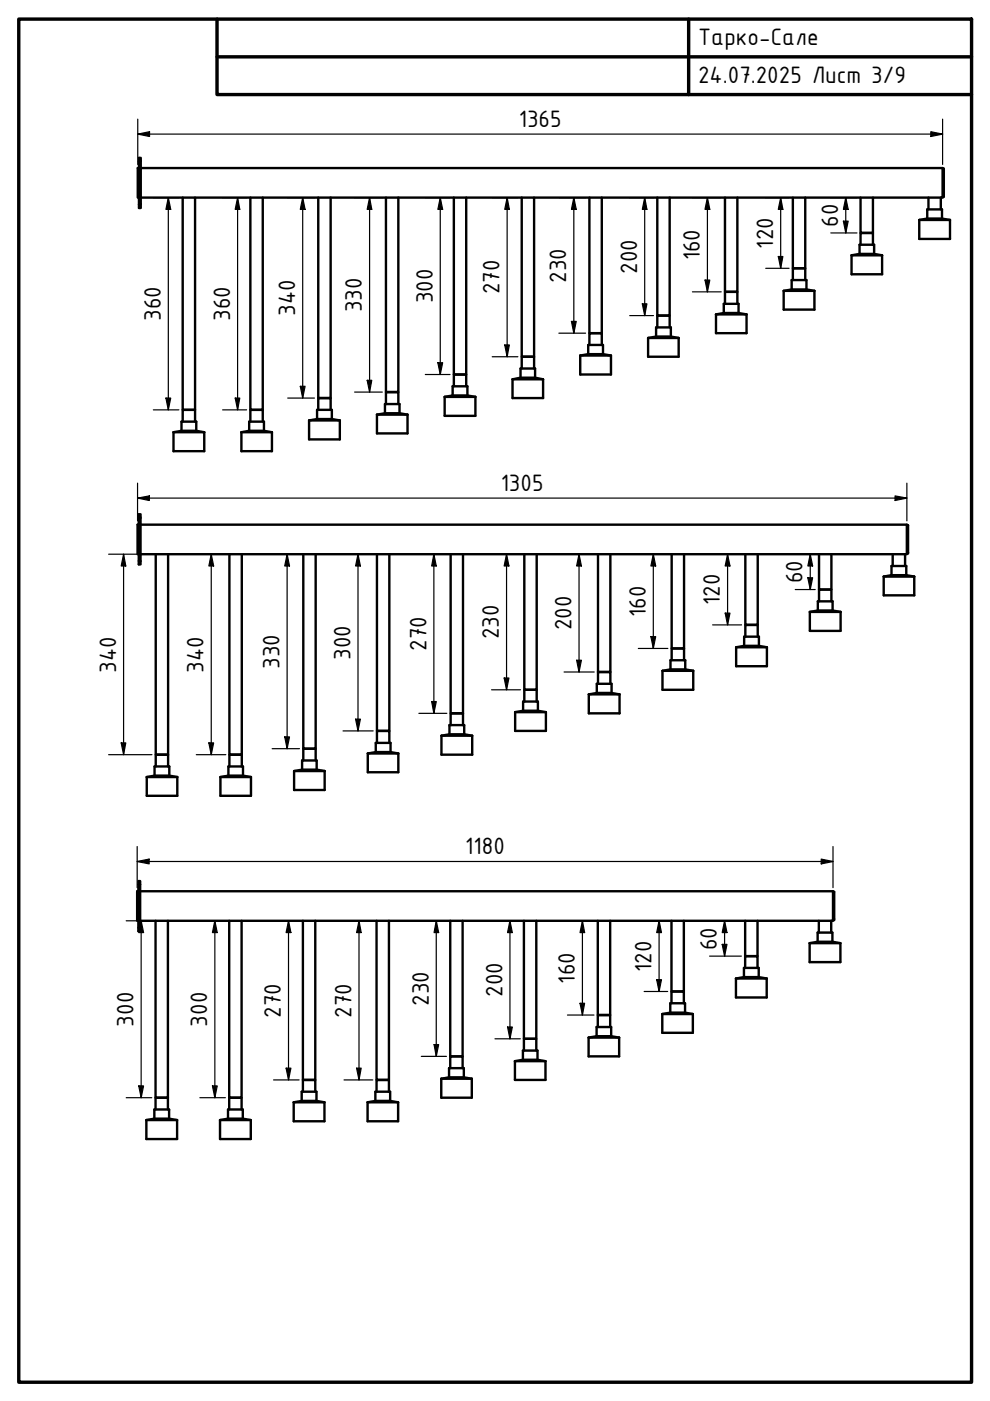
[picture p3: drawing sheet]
<svg xmlns="http://www.w3.org/2000/svg" width="210mm" height="297mm" viewBox="0 0 210 297" stroke-linecap="round" stroke-linejoin="round" font-family="sans-serif">
<!-- layer: Visible (ISO) -->
<g fill="none" stroke="#000" stroke-width=".51">
<path d="M29.5 35.6h-.3v6.3h.3M29.5 33.5h.3v10.6h-.3zM29.8 35.6h170.1v6.3h-170.1M199.9 35.8h.2v6h-.2M38.7 41.9v45h2.7v-45M53.1 41.9v45h2.6v-45M67.5 41.9v42.5h2.6v-42.5M81.8 41.9v41.2h2.7v-41.2M96.2 41.9v37.5h2.6v-37.5M110.6 41.9v33.7h2.6v-33.7M125 41.9v28.7h2.6v-28.7M139.4 41.9v25h2.6v-25"/>
<path d="M153.7 41.9v20h2.6v-20M168.1 59.4v-2.5h2.6v2.5M168.1 41.9v15h2.6v-15M180.6 54.1h6.4M180.6 54.1v4.1h6.4v-4.1M182.2 53.8v-1.9h3.1v1.9M182.2 53.8h3.1M182.2 53.8l-1.6 .3M182.5 51.9v-2.5h2.6v2.5M182.5 41.9v7.5h2.6v-7.5M185.3 53.8l1.7 .3M194.9 46.6h6.5"/>
<path d="M194.9 46.6v4.1h6.5v-4.1M196.6 46.3v-1.9h3.1v1.9M196.6 46.3h3.1M196.6 46.3l-1.7 .3M196.8 41.9v2.5M199.5 41.9v2.5M199.7 46.3l1.7 .3M110.6 78.1v-2.5h2.6v2.5M123 75.4h6.5M123 75.4v4h6.5v-4M124.7 75.1v-2h3.1v2M124.7 75.1h3.1"/>
<path d="M124.7 75.1l-1.7 .3M125 73.1v-2.5h2.6v2.5M127.8 75.1l1.7 .3M137.4 71.7h6.5M137.4 71.7v3.9h6.5v-3.9M139.1 71.4v-2h3.1v2M139.1 71.4h3.1M139.1 71.4l-1.7 .3M139.4 69.4v-2.5h2.6v2.5M142.2 71.4l1.7 .3M151.8 66.7h6.5M151.8 66.7v3.9h6.5v-3.9"/>
<path d="M153.5 66.4v-2h3.1v2M153.5 66.4h3.1M153.5 66.4l-1.7 .3M153.7 64.4v-2.5h2.6v2.5M156.6 66.4l1.7 .3M166.2 61.7h6.5M166.2 61.7v3.9h6.5v-3.9M167.9 61.4v-2h3.1v2M167.9 61.4h3.1M167.9 61.4l-1.7 .3M171 61.4l1.7 .3M36.8 91.6h6.5"/>
<path d="M36.8 91.6v4.1h6.5v-4.1M38.5 91.3v-1.9h3.1v1.9M38.5 91.3h3.1M38.5 91.3l-1.7 .3M38.7 89.4v-2.5h2.7v2.5M41.6 91.3l1.7 .3M51.2 91.6h6.5M51.2 91.6v4.1h6.5v-4.1M52.8 91.3v-1.9h3.2v1.9M52.8 91.3h3.2M52.8 91.3l-1.6 .3M53.1 89.4v-2.5h2.6v2.5"/>
<path d="M56 91.3l1.7 .3M65.5 89.1h6.6M65.5 89.1v4.1h6.6v-4.1M67.2 88.8v-1.9h3.2v1.9M67.2 88.8h3.2M67.2 88.8l-1.7 .3M67.5 86.9v-2.5h2.6v2.5M70.4 88.8l1.7 .3M79.9 87.9h6.5M79.9 87.9v4h6.5v-4M81.6 87.6v-1.9h3.1v1.9M81.6 87.6h3.1"/>
<path d="M81.6 87.6l-1.7 .3M81.8 85.7v-2.6h2.7v2.6M84.7 87.6l1.7 .3M94.3 84.1h6.5M94.3 84.1v4.1h6.5v-4.1M96 83.8v-1.9h3.1v1.9M96 83.8h3.1M96 83.8l-1.7 .3M96.2 81.9v-2.5h2.6v2.5M99.1 83.8l1.7 .3M108.7 80.4h6.4M108.7 80.4v4h6.4v-4"/>
<path d="M110.4 80.1v-2h3.1v2M110.4 80.1h3.1M110.4 80.1l-1.7 .3M113.5 80.1l1.6 .3M29.4 111.2h-.2v6.3h.2M29.4 109h.4v10.7h-.4zM29.8 111.2h162.5v6.3h-162.5M33 117.5v42.5h2.6v-42.5M48.6 117.5v42.5h2.7v-42.5M64.3 117.5v41.2h2.6v-41.2M79.9 117.5v37.5h2.6v-37.5M95.5 117.5v33.7h2.7v-33.7"/>
<path d="M111.2 117.5v28.7h2.6v-28.7M126.8 117.5v25h2.6v-25M142.4 117.5v20h2.6v-20M158 117.5v15h2.7v-15M173.7 117.5v7.5h2.6v-7.5M189.3 117.5v2.5M191.9 117.5v2.5M192.3 111.4h.2v6h-.2M142.4 140v-2.5h2.6v2.5M156.1 137.2h6.5M156.1 137.2v4.1h6.5v-4.1M157.8 136.9v-1.9h3.1v1.9"/>
<path d="M157.8 136.9h3.1M157.8 136.9l-1.7 .3M158 135v-2.5h2.7v2.5M160.9 136.9l1.7 .3M171.7 129.7h6.5M171.7 129.7v4.1h6.5v-4.1M173.4 129.4v-1.9h3.1v1.9M173.4 129.4h3.1M173.4 129.4l-1.7 .3M173.7 127.5v-2.5h2.6v2.5M176.5 129.4l1.7 .3M187.4 122.2h6.4"/>
<path d="M187.4 122.2v4h6.4v-4M189 121.9v-1.9h3.2v1.9M189 121.9h3.2M189 121.9l-1.6 .3M192.2 121.9l1.6 .3M78 159.8h6.5M78 159.8v3.9h6.5v-3.9M79.7 159.5v-2h3.1v2M79.7 159.5h3.1M79.7 159.5l-1.7 .3M79.9 157.5v-2.5h2.6v2.5M82.8 159.5l1.7 .3"/>
<path d="M93.6 156h6.5M93.6 156v4h6.5v-4M95.3 155.7v-2h3.1v2M95.3 155.7h3.1M95.3 155.7l-1.7 .3M95.5 153.7v-2.5h2.7v2.5M98.4 155.7l1.7 .3M109.2 151h6.5M109.2 151v4h6.5v-4M110.9 150.7v-2h3.1v2M110.9 150.7h3.1M110.9 150.7l-1.7 .3"/>
<path d="M111.2 148.7v-2.5h2.6v2.5M114 150.7l1.7 .3M124.8 147.2h6.6M124.8 147.2v4h6.6v-4M126.5 146.9v-1.9h3.2v1.9M126.5 146.9h3.2M126.5 146.9l-1.7 .3M126.8 145v-2.5h2.6v2.5M129.7 146.9l1.7 .3M140.5 142.2h6.5M140.5 142.2v4h6.5v-4M142.2 141.9v-1.9h3.1v1.9"/>
<path d="M142.2 141.9h3.1M142.2 141.9l-1.7 .3M145.3 141.9l1.7 .3M31.1 164.7h6.5M31.1 164.7v4h6.5v-4M32.8 164.5v-2h3.1v2M32.8 164.5h3.1M32.8 164.5l-1.7 .2M33 162.5v-2.5h2.6v2.5M35.9 164.5l1.7 .2M46.7 164.7h6.5M46.7 164.7v4h6.5v-4"/>
<path d="M48.4 164.5v-2h3.1v2M48.4 164.5h3.1M48.4 164.5l-1.7 .2M48.6 162.5v-2.5h2.7v2.5M51.5 164.5l1.7 .2M62.4 163.5h6.4M62.4 163.5v4h6.4v-4M64.1 163.2v-2h3v2M64.1 163.2h3M64.1 163.2l-1.7 .3M64.3 161.2v-2.5h2.6v2.5M67.1 163.2l1.7 .3"/>
<path d="M29.3 189h-.2v6.2h.2M29.3 186.8h.4v10.6h-.4zM29.7 189h146.9v6.2h-146.9M33 195.2v37.5h2.6v-37.5M48.6 195.2v37.5h2.6v-37.5M64.2 195.2v33.8h2.6v-33.8M79.8 195.2v33.8h2.7v-33.8M95.5 195.2v28.8h2.6v-28.8M111.1 195.2v25h2.6v-25M126.7 195.2v20h2.7v-20M142.4 195.2v15h2.6v-15M158 195.2v7.5h2.6v-7.5"/>
<path d="M171.7 200v4h6.5v-4M171.7 200h6.5M173.4 199.7v-2h3.1v2M173.4 199.7h3.1M173.4 199.7l-1.7 .3M173.6 195.2v2.5M176.2 195.2v2.5M176.5 199.7l1.7 .3M176.6 189.1h.3v6h-.3M124.8 220h6.5M124.8 220v4h6.5v-4M126.5 219.7v-2h3.1v2"/>
<path d="M126.5 219.7h3.1M126.5 219.7l-1.7 .3M126.7 217.7v-2.5h2.7v2.5M129.6 219.7l1.7 .3M140.4 215h6.5M140.4 215v4h6.5v-4M142.1 214.7v-2h3.1v2M142.1 214.7h3.1M142.1 214.7l-1.7 .3M142.4 212.7v-2.5h2.6v2.5M145.2 214.7l1.7 .3M156 207.5h6.6"/>
<path d="M156 207.5v4h6.6v-4M157.7 207.2v-2h3.2v2M157.7 207.2h3.2M157.7 207.2l-1.7 .3M158 205.2v-2.5h2.6v2.5M160.9 207.2l1.7 .3M31 237.5h6.5M31 237.5v4h6.5v-4M32.7 237.2v-2h3.2v2M32.7 237.2h3.2M32.7 237.2l-1.7 .3M33 235.2v-2.5h2.6v2.5"/>
<path d="M35.9 237.2l1.6 .3M46.7 237.5h6.5M46.7 237.5v4h6.5v-4M48.3 237.2v-2h3.2v2M48.3 237.2h3.2M48.3 237.2l-1.6 .3M48.6 235.2v-2.5h2.6v2.5M51.5 237.2l1.7 .3M62.3 233.7h6.5M62.3 233.7v4h6.5v-4M64 233.4v-1.9h3.1v1.9M64 233.4h3.1"/>
<path d="M64 233.4l-1.7 .3M64.2 231.5v-2.5h2.6v2.5M67.1 233.4l1.7 .3M77.9 233.7v4h6.5v-4M77.9 233.7h6.5M79.6 233.4v-1.9h3.1v1.9M79.6 233.4h3.1M79.6 233.4l-1.7 .3M79.8 231.5v-2.5h2.7v2.5M82.7 233.4l1.7 .3M93.6 228.7h6.4M93.6 228.7v4h6.4v-4"/>
<path d="M95.2 228.4v-1.9h3.1v1.9M95.2 228.4h3.1M95.2 228.4l-1.6 .3M95.5 226.5v-2.5h2.6v2.5M98.3 228.4l1.7 .3M109.2 225h6.5M109.2 225v4h6.5v-4M110.9 224.7v-2h3.1v2M110.9 224.7h3.1M110.9 224.7l-1.7 .3M111.1 222.7v-2.5h2.6v2.5M114 224.7l1.7 .3"/>
</g>
<!-- layer: Border (ISO) -->
<path d="M4 4h202v289.1h-202zM46 4v16.1h160M46 12.1h160M146 4v16.1" fill="none" stroke="#000" stroke-width=".72"/>
<!-- layer: Dimension (ISO) -->
<g fill="none" stroke="#000" stroke-width=".25">
<path d="M29.2 28.4l2.5-.5v1zM29.2 28.4h170.7M29.2 25.3v9.6M197.4 27.9l2.5 .5-2.5 .5zM199.9 25.3v9.6M32.5 41.9h5.4M35.7 41.9l.5 2.5h-1zM35.7 41.9v45M47.2 41.9h5.1M50.4 41.9l.4 2.5h-.9zM50.4 41.9v45M61 41.9h5.7"/>
<path d="M64.2 41.9l.5 2.5h-1zM64.2 41.9v42.5M75.2 41.9h5.9M78.4 41.9l.4 2.5h-.9zM78.4 41.9v41.2M90.2 41.9h5.2M93.3 41.9l.6 2.5h-1.1zM93.3 41.9v37.5M104.4 41.9h5.4M107.5 41.9l.5 2.5h-1zM107.5 41.9v33.7M118.5 41.9h5.7"/>
<path d="M121.7 41.9l.5 2.5h-1zM121.7 41.9v28.7M133.5 41.9h5.1M136.7 41.9l.5 2.5h-1zM136.7 41.9v25M146.8 41.9h6.1M149.5 59.4h1l-.5 2.5zM150 41.9l.5 2.5h-1zM150 41.9v20M162.3 41.9h5M162.3 56.9h5M165 54.4h1l-.5 2.5z"/>
<path d="M165.5 41.9l.5 2.5h-1zM165.5 41.9v15M176.1 41.9h5.6M176.1 49.4h5.6M178.8 46.9h1l-.5 2.5zM179.3 41.9l.5 2.5h-1zM179.3 41.9v7.5M90.2 79.4h5.2M92.8 76.9h1.1l-.6 2.5zM104.4 75.6h5.4M107 73.1h1l-.5 2.5zM118.5 70.6h5.7"/>
<path d="M121.2 68.1h1l-.5 2.5zM133.5 66.9h5.1M136.2 64.4h1l-.5 2.5zM146.8 61.9h6.1M32.5 86.9h5.4M35.2 84.4h1l-.5 2.5zM47.2 86.9h5.1M49.9 84.4h.9l-.4 2.5zM61 84.4h5.7M63.7 81.9h1l-.5 2.5zM75.2 83.1h5.9M77.9 80.6h.9l-.4 2.5z"/>
<path d="M23 117.5h9.2M26.2 117.5l.5 2.5h-1zM26.2 117.5v42.5M29.2 105.6l2.5-.5v1zM29.2 105.6h163.1M29.2 102.4v8M41.6 117.5h6.3M44.8 117.5l.5 2.5h-1zM44.8 117.5v42.5M57.7 117.5h5.8M60.9 117.5l.5 2.5h-1zM60.9 117.5v41.2"/>
<path d="M72.7 117.5h6.4M75.9 117.5l.5 2.5h-1zM75.9 117.5v37.5M88.8 117.5h5.9M92 117.5l.5 2.5h-1zM92 117.5v33.7M104.2 117.5h6.2M107.4 117.5l.5 2.5h-1zM107.4 117.5v28.7M119.6 117.5h6.4M122.8 117.5l.5 2.5h-1zM122.8 117.5v25"/>
<path d="M135.3 117.5h6.3M138.5 117.5l.5 2.5h-1zM138.5 117.5v20M151.1 117.5h6.1M154.3 117.5l.5 2.5h-1zM154.3 117.5v15M168.6 117.5h4.2M171.8 117.5l.5 2.5h-1zM171.8 117.5v7.5M189.8 105.1l2.5 .5-2.5 .5zM192.3 102.4v8M122.3 140h1l-.5 2.5z"/>
<path d="M135.3 137.5h6.3M138 135h1l-.5 2.5zM151.1 132.5h6.1M153.8 130h1l-.5 2.5zM168.6 125h4.2M171.3 122.5h1l-.5 2.5zM25.7 157.5h1l-.5 2.5zM44.3 157.5h1l-.5 2.5zM57.7 158.7h5.8M60.4 156.2h1l-.5 2.5zM72.7 155h6.4M75.4 152.5h1l-.5 2.5z"/>
<path d="M88.8 151.2h5.9M91.5 148.7h1l-.5 2.5zM104.2 146.2h6.2M106.9 143.7h1l-.5 2.5zM119.6 142.5h6.4M23 160h9.2M29.1 179.5v8.7M41.6 160h6.3M176.6 179.5v8.7M26.8 195.2h5.4M29.1 182.7l2.5-.6v1.1zM29.1 182.7h147.5"/>
<path d="M29.9 195.2l.5 2.5h-1zM29.9 195.2v37.5M42.4 195.2h5.4M45.6 195.2l.5 2.5h-1.1zM45.6 195.2v37.5M58 195.2h5.4M61.2 195.2l.5 2.5h-1zM61.2 195.2v33.8M72.9 195.2h6.1M76.1 195.2l.5 2.5h-1zM76.1 195.2v33.8M89.3 195.2h5.4"/>
<path d="M92.5 195.2l.5 2.5h-1zM92.5 195.2v28.8M104.9 195.2h5.4M108.1 195.2l.5 2.5h-1zM108.1 195.2v25M120.3 195.2h5.6M123.5 195.2l.5 2.5h-1zM123.5 195.2v20M136.6 195.2h5M139.7 195.2l.6 2.5h-1.1zM139.7 195.2v15M150.5 195.2h6.7"/>
<path d="M153.6 195.2l.5 2.5h-1zM153.6 195.2v7.5M174.1 182.1l2.5 .6-2.5 .5zM107.6 217.7h1l-.5 2.5zM120.3 215.2h5.6M123 212.7h1l-.5 2.5zM136.6 210.2h5M139.2 207.7h1.1l-.6 2.5zM150.5 202.7h6.7M153.1 200.2h1l-.5 2.5zM26.8 232.7h5.4M29.4 230.2h1l-.5 2.5z"/>
<path d="M42.4 232.7h5.4M45 230.2h1.1l-.5 2.5zM58 229h5.4M60.7 226.5h1l-.5 2.5zM72.9 229h6.1M75.6 226.5h1l-.5 2.5zM89.3 224h5.4M92 221.5h1l-.5 2.5zM104.9 220.2h5.4"/>
</g>
<g fill="#000">
<path d="M29.2 28.4l2.5-.5v1zM197.4 27.9l2.5 .5-2.5 .5zM35.7 41.9l.5 2.5h-1zM50.4 41.9l.4 2.5h-.9zM64.2 41.9l.5 2.5h-1zM78.4 41.9l.4 2.5h-.9zM93.3 41.9l.6 2.5h-1.1zM107.5 41.9l.5 2.5h-1zM121.7 41.9l.5 2.5h-1zM136.7 41.9l.5 2.5h-1zM149.5 59.4h1l-.5 2.5zM150 41.9l.5 2.5h-1z"/>
<path d="M165 54.4h1l-.5 2.5zM165.5 41.9l.5 2.5h-1zM178.8 46.9h1l-.5 2.5zM179.3 41.9l.5 2.5h-1zM92.8 76.9h1.1l-.6 2.5zM107 73.1h1l-.5 2.5zM121.2 68.1h1l-.5 2.5zM136.2 64.4h1l-.5 2.5zM35.2 84.4h1l-.5 2.5zM49.9 84.4h.9l-.4 2.5zM63.7 81.9h1l-.5 2.5zM77.9 80.6h.9l-.4 2.5z"/>
<path d="M29.2 105.6l2.5-.5v1zM189.8 105.1l2.5 .5-2.5 .5zM26.2 117.5l.5 2.5h-1zM44.8 117.5l.5 2.5h-1zM60.9 117.5l.5 2.5h-1zM75.9 117.5l.5 2.5h-1zM92 117.5l.5 2.5h-1zM107.4 117.5l.5 2.5h-1zM122.3 140h1l-.5 2.5zM122.8 117.5l.5 2.5h-1zM138 135h1l-.5 2.5zM138.5 117.5l.5 2.5h-1z"/>
<path d="M153.8 130h1l-.5 2.5zM154.3 117.5l.5 2.5h-1zM171.3 122.5h1l-.5 2.5zM171.8 117.5l.5 2.5h-1zM25.7 157.5h1l-.5 2.5zM44.3 157.5h1l-.5 2.5zM60.4 156.2h1l-.5 2.5zM75.4 152.5h1l-.5 2.5zM91.5 148.7h1l-.5 2.5zM106.9 143.7h1l-.5 2.5zM29.9 195.2l.5 2.5h-1zM29.1 182.7l2.5-.6v1.1z"/>
<path d="M45.6 195.2l.5 2.5h-1.1zM61.2 195.2l.5 2.5h-1zM76.1 195.2l.5 2.5h-1zM92.5 195.2l.5 2.5h-1zM108.1 195.2l.5 2.5h-1zM123.5 195.2l.5 2.5h-1zM139.7 195.2l.6 2.5h-1.1zM153.6 195.2l.5 2.5h-1zM174.1 182.1l2.5 .6-2.5 .5zM107.6 217.7h1l-.5 2.5zM123 212.7h1l-.5 2.5zM139.2 207.7h1.1l-.6 2.5z"/>
<path d="M153.1 200.2h1l-.5 2.5zM29.4 230.2h1l-.5 2.5zM45 230.2h1.1l-.5 2.5zM60.7 226.5h1l-.5 2.5zM75.6 226.5h1l-.5 2.5zM92 221.5h1l-.5 2.5z"/>
</g>
<g font-size="5.4">
<text x="148" y="9.6">Тарко-Сале</text>
<text x="148" y="17.6">24.07.2025 Лист 3/9</text>
<text x="110" y="26.8">1365</text>
<text x="163.9" y="52.7" transform="rotate(-90 163.9 52.7)">120</text>
<text x="177.7" y="48.1" transform="rotate(-90 177.7 48.1)">60</text>
<text x="120.1" y="59.9" transform="rotate(-90 120.1 59.9)">230</text>
<text x="135.1" y="58.1" transform="rotate(-90 135.1 58.1)">200</text>
<text x="148.4" y="55.2" transform="rotate(-90 148.4 55.2)">160</text>
<text x="91.7" y="64.3" transform="rotate(-90 91.7 64.3)">300</text>
<text x="105.9" y="62.4" transform="rotate(-90 105.9 62.4)">270</text>
<text x="34.1" y="68.1" transform="rotate(-90 34.1 68.1)">360</text>
<text x="48.8" y="68.1" transform="rotate(-90 48.8 68.1)">360</text>
<text x="62.6" y="67" transform="rotate(-90 62.6 67)">340</text>
<text x="76.8" y="66.2" transform="rotate(-90 76.8 66.2)">330</text>
<text x="106.2" y="104">1305</text>
<text x="170.2" y="123.7" transform="rotate(-90 170.2 123.7)">60</text>
<text x="136.9" y="130.8" transform="rotate(-90 136.9 130.8)">160</text>
<text x="152.7" y="128.3" transform="rotate(-90 152.7 128.3)">120</text>
<text x="105.8" y="135.5" transform="rotate(-90 105.8 135.5)">230</text>
<text x="121.2" y="133.7" transform="rotate(-90 121.2 133.7)">200</text>
<text x="24.6" y="142.6" transform="rotate(-90 24.6 142.6)">340</text>
<text x="43.2" y="142.6" transform="rotate(-90 43.2 142.6)">340</text>
<text x="59.3" y="141.8" transform="rotate(-90 59.3 141.8)">330</text>
<text x="74.3" y="139.9" transform="rotate(-90 74.3 139.9)">300</text>
<text x="90.4" y="138" transform="rotate(-90 90.4 138)">270</text>
<text x="98.6" y="181">1180</text>
<text x="152" y="201.4" transform="rotate(-90 152 201.4)">60</text>
<text x="121.9" y="208.6" transform="rotate(-90 121.9 208.6)">160</text>
<text x="138.1" y="206.1" transform="rotate(-90 138.1 206.1)">120</text>
<text x="59.6" y="215.8" transform="rotate(-90 59.6 215.8)">270</text>
<text x="74.5" y="215.8" transform="rotate(-90 74.5 215.8)">270</text>
<text x="90.9" y="213.3" transform="rotate(-90 90.9 213.3)">230</text>
<text x="106.5" y="211.4" transform="rotate(-90 106.5 211.4)">200</text>
<text x="28.3" y="217.7" transform="rotate(-90 28.3 217.7)">300</text>
<text x="43.9" y="217.7" transform="rotate(-90 43.9 217.7)">300</text>
</g>
</svg>
